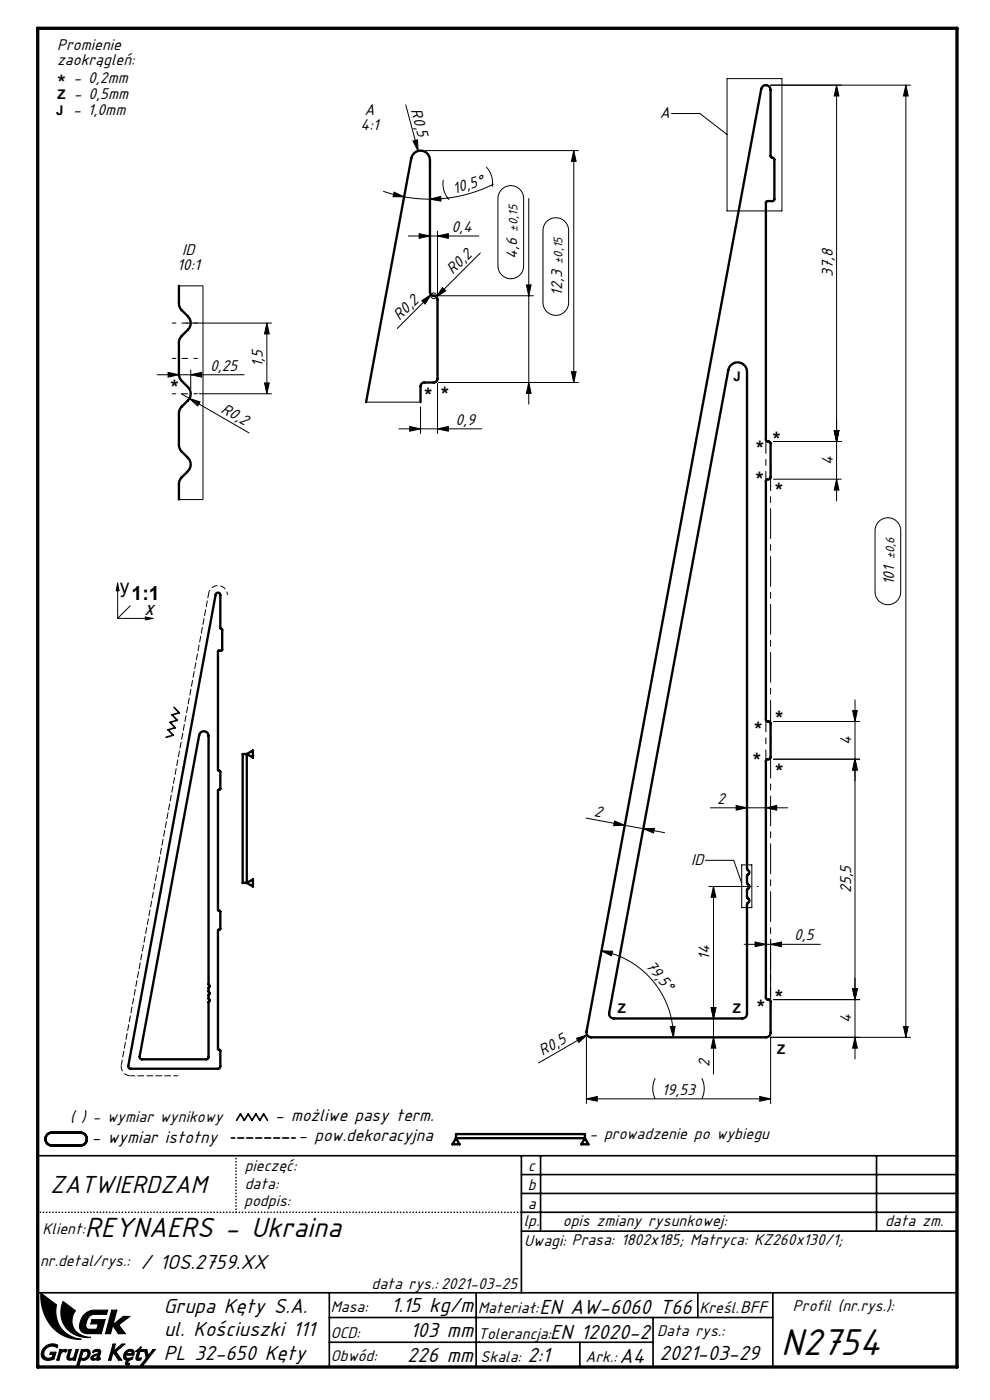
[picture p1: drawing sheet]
<svg xmlns="http://www.w3.org/2000/svg" width="210mm" height="297mm" viewBox="0 0 210 297" stroke-linecap="round" stroke-linejoin="round" font-family="sans-serif">
<g fill="none" stroke="#000" stroke-width=".5">
<path d="M161.8 18.3a1 1 0 0 1 1.1-.2 1 1 0 0 1 .6 1v14l.1 .2 .5 .2 .2 .4v8.4l-.4 .4h-1.2l-.2 .4v50.2l.1 .3 .7 .1 .2 .4v7.2l-.3 .3-.6 .1-.1 .4v50.6l.1 .3 .7 .1 .2 .4v7.2l-.3 .3-.6 .1-.1 .4v50.2l.1 .3 .6 .1 .3 .3v6.7a1 1 0 0 1-1 1h-37.1a1 1 0 0 1-1-1.2l37.1-200zM38 60.6v4l.1 .5 .4 .7a4.1 4.1 0 0 1 1.9 2.3v.8a4.1 4.1 0 0 1-1.9 2.4l-.4 .6-.1 .8v6.9l.1 .5 .4 .7a4.1 4.1 0 0 1 1.9 2.3v.8a4.1 4.1 0 0 1-1.9 2.4l-.4 .6-.1 .8v6.9l.1 .5 .4 .7a4.1 4.1 0 0 1 1.9 2.3v.8a4.1 4.1 0 0 1-1.9 2.4l-.4 .6-.1 .6v3.5M155.2 77.3a2 2 0 0 1 2.1-.2 2 2 0 0 1 1.2 1.8v105.3l.5 .9-.5 .8v1.4l.5 .8-.5 .8v1.4l.5 .8-.5 .8v23.2a1 1 0 0 1-1 1h-27.3a1 1 0 0 1-1-1.2l25.3-136.4zM77.6 85.3l9.6-51.7a2 2 0 0 1 2.2-1.6 2 2 0 0 1 1.8 1.9v28a.95 .95 0 0 0 1.1 .9l.4 .3 .1 .4v16.8a.8 .8 0 0 1-.8 .8h-2a.8 .8 0 0 0-.8 .8v3.4M45.9 125.9l.6-.1 .2 .4v7l.4 .4v4.3l-.1 .1h-.6l-.2 .2v25.1l.5 .4v3.7l-.5 .3v25.3l.5 .4v3.7l-.5 .3v25.1l.5 .4v3.4l-.2 .3-.3 .1h-18.5a.5 .5 0 0 1-.5-.6zM42.6 155.4a1 1 0 0 1 1.1-.2 1 1 0 0 1 .5 .9v52.7l.3 .4-.3 .4v.7l.3 .4-.3 .4v.7l.3 .4-.3 .4v11.7l-.1 .3-.4 .1h-13.6a.5 .5 0 0 1-.5-.6l12.7-68.2zM52.3 160h-.8v27.3h.8M52.3 160v27.3M52.3 160l1.3-.8v1.5zM52.3 187.3l1.3-.7v1.5zM203 214.3v75.7M10 240.7l.8-.4h6.2a1.37 1.37 0 0 1 1.4 1.3 1.37 1.37 0 0 1-1.4 1.4h-6a1.37 1.37 0 0 1-1.2-.8 1.37 1.37 0 0 1 .2-1.5z"/>
<path d="M96.7 241.5v-.9h27.4v.9M96.7 241.5h27.4M96.7 241.5l.8 1.3h-1.5zM124.1 241.5l.7 1.3h-1.5z"/>
</g>
<g fill="none" stroke="#000" stroke-width=".25">
<path d="M8.7 274.3l3.3 2.5a5.8 5.8 0 0 0 5.3 7.3 8.2 8.2 0 0 1-8.4-6.9zM13.4 276.1l2.6 2a3.5 3.5 0 0 0-.4 3.6 3.5 3.5 0 0 0 3 2h.7a5.4 5.4 0 0 1-5.9-7.6zM18 278.8a3 3 0 0 1 2.1-.9h2.7l-.2 .9h-2.6a2.16 2.16 0 0 0-1.6 3l.5 .2h1.6l.4-1.2h-1.6l.2-.8h2.8l-.8 2.9h-2.8a1.69 1.69 0 0 1-1.7-.8 1.69 1.69 0 0 1 .1-1.8l.4-.9zM23.7 277.9h1.1l-.9 3.2 2.3-1.8h1.3l-2.3 1.8 1.4 1.8h-1.5l-1.2-1.8-.5 1.8h-1zM9.4 285.9a2.37 2.37 0 0 1 2.8-.5l-.1 .5a1.7 1.7 0 0 0-2-.1 1.7 1.7 0 0 0-.7 1.9l.7 .4h.7l.3-.1 .1-.7h-.6l.1-.4h1.2l-.4 1.4a2.03 2.03 0 0 1-2.7-.5v-1zM12.7 286.3h.4l-.1 .4a.75 .75 0 0 1 1.3-.2l-.4 .3a.62 .62 0 0 0-.7 0 .62 .62 0 0 0-.4 .5l-.3 1.2h-.4zM14.7 286.3h.4l-.4 1.5 .1 .3 .3 .1 .6-.3 .4-1.6h.5l-.7 2.2h-.4l.1-.2-.5 .2a.59 .59 0 0 1-.7-.1 .59 .59 0 0 1-.2-.6zM17.3 286.3h.4v.1l.3-.1a.88 .88 0 0 1 1.1 .3 .88 .88 0 0 1-.1 1.1l-.4 .5-.5 .3-.5 .1-.5-.2-.3 1.2h-.5zM17.6 286.8a.66 .66 0 0 1 1 0 .66 .66 0 0 1-.2 1l-.6 .4-.6-.2zM20.6 288.1l-.1 .2M20.7 287.4l-.4 .2a.37 .37 0 0 0-.5 .2 .37 .37 0 0 0 .2 .5l.6-.2M21 288.1h.3l-.3 .4-.4 .1-.1-.3"/>
<path d="M21 288.1l.3-1.1-1.2 .4a.67 .67 0 0 0-.7 .4 .67 .67 0 0 0 .2 .7l.9-.2M21 288.1l-.5 .2M21.3 287.1a.65 .65 0 0 0-.2-.8 .65 .65 0 0 0-.8 0l-.5 .2-.1 .5 .4-.3a.44 .44 0 0 1 .8 .3l-.3 1.1M24 285.2h.5l-.5 1.5 1.9-1.5h.6l-1.9 1.5 1.2 1.8h-.7l-1.1-1.6-.5 1.6h-.5zM26.7 286.7l.8-.4a.79 .79 0 0 1 .9 .3 .79 .79 0 0 1 0 .9h-1.7a.62 .62 0 0 0 .3 .7 .62 .62 0 0 0 .7-.1l.5-.3-.1 .5-.8 .3a.34 .34 0 0 0-.1 .6h.2v.4h-.5a.49 .49 0 0 1-.3-.5 .49 .49 0 0 1 .3-.5h.1a.97 .97 0 0 1-.8-.8 .97 .97 0 0 1 .4-1zM27 286.8l.7-.2 .2 .2 .1 .4h-1.2zM28.8 286.6l1.1-.8-.1 .5h.7l-.1 .4h-.7l-.4 1.3 .2 .1 .5-.1-.1 .5-.4 .1a.46 .46 0 0 1-.6-.1 .46 .46 0 0 1 0-.6l.3-1.2zM30.6 286.3h.5l.3 1.3 1.1-1.3h.4l-2.6 3.3h-.5l1.2-1.5z"/>
</g>
<path d="M48.2 126.2a2 2 0 0 0-1.8-2 2 2 0 0 0-2.1 1.7" fill="none" stroke="#000" stroke-width=".21" stroke-dasharray="1.3 .6" stroke-dashoffset=".5" stroke-linecap="butt"/>
<path d="M25.7 225.9a2 2 0 0 0 2 2.3" fill="none" stroke="#000" stroke-width=".21" stroke-dasharray="1.3 .6" stroke-dashoffset="-.2" stroke-linecap="butt"/>
<g fill="none" stroke="#000" stroke-width=".35">
<path d="M36.9 150.1l1.1 1.1-1.5 .5 1.1 1.1-1.5 .4 1.1 1.2-1.5 .4 1 1.2-1.5 .4M50.2 237.7l.8-1.4 .8 1.4 .8-1.4 .9 1.4 .8-1.4 .8 1.4 .8-1.4 .8 1.4M8 245.2h195M110.6 257.2h92.4M110.6 253.2h92.4M110.6 245.2v29.1M110.6 249.2h92.4M114.7 245.2v15.9M185.9 245.2v16M8 274.3h195M8 260.6v29.4M69.9 274.3v15.7h65.7"/>
<path d="M69.9 279.5h94M101 274.3v15.7M110.6 261.2h92.4M138.5 279.5v10.5M148 274.2v5.3M163.9 274.3v15.8M69.9 284.8h68.6M123 284.8v5.2"/>
</g>
<path d="M50.1 257.2v-12" fill="none" stroke="#000" stroke-width=".35" stroke-dasharray="0 .6"/>
<path d="M8 257.2h102.6" fill="none" stroke="#000" stroke-width=".35" stroke-dasharray="0 .6" stroke-dashoffset=".1"/>
<path d="M8 6h195v284h-195z" fill="none" stroke="#000" stroke-width=".7"/>
<path d="M25 131.2l2.6-2.7" fill="none" stroke="#000" stroke-width=".21" stroke-dasharray="6.3 1.3 1.3 1.3"/>
<g fill="none" stroke="#000" stroke-width=".21">
<path d="M154.2 16.7h11.7v28h-11.7zM163.5 18.1h29.6M177.5 18.1v88.2M177.5 18.1l.5 2.3h-1zM192.1 18.1l.5 2.3h-1zM192.1 18.1v202M86.1 22.2l2.6 9.8M87.6 29.9l1-.2 .1 2.3zM90.2 31.9h32.5M94 38.2a4.9 4.9 0 0 0 1.3 4.2M103.2 35.4a4.9 4.9 0 0 1 1.2 4.2M104.7 39.1a30.1 30.1 0 0 1-13.5 3.2"/>
<path d="M121.7 31.9l.5 2.3h-1zM121.7 31.9v49.2M142.5 24.1h6l5.7 4.4M81.3 40.6l4.4 1.2M83.6 40.8l2.1 1-2.3-.1zM85.7 41.8l2.8 .3 2.7 .2M86.6 50.1h15M88.9 49.6l2.3 .5-2.3 .5zM91.2 42.3l2.3-.6v1zM92.8 50.1l2.3-.5v1zM92.8 49.1v13.4M101.9 53.7l-9.3 9.3"/>
<path d="M106.4 40.2a2.72 2.72 0 0 1 3-.6 2.72 2.72 0 0 1 1.7 2.5v14.3a2.72 2.72 0 0 1-2.7 2.7 2.72 2.72 0 0 1-2.8-2.7v-14.3a2.72 2.72 0 0 1 .8-1.9zM112.2 42.1v43.6M116 47a2.72 2.72 0 0 1 2.9-.6 2.72 2.72 0 0 1 1.7 2.5v15.3a2.72 2.72 0 0 1-2.7 2.7 2.72 2.72 0 0 1-2.7-2.7v-15.3a2.72 2.72 0 0 1 .8-1.9zM33.4 79.5h18.4M35.7 79l2.3 .5-2.3 .5zM38 78.4v.1M38 60.6h5.1v45.4h-5.1M39.5 68.5h18.1M40.5 79.5l2.3-.5v1zM40.5 78.5v4M56.6 68.5l.5 2.3h-1zM56.6 68.5v15"/>
<path d="M89.5 63.8l1.9-1.3-1.2 2zM91.4 62.5l-7.1 7.2M93 62.7h20.2M93.8 61l.7 .7-1.9 1.3zM111.7 60.4h1l-.5 2.3zM121.2 78.8h1l-.5 2.3zM38.5 83.5l14.3 8.3M40.2 84.5l2.2 .8-.5 .8zM42.3 83.5h15.3M56.1 81.2h1l-.5 2.3zM77.6 85.3h11.6M84.6 91h17.6"/>
<path d="M86.9 90.5l2.3 .5-2.3 .5zM89.2 86.3v5.7M92.8 91l2.3-.5v1zM92.8 81.3v10.7M93 81.1h29.7M112.2 81.1l.5 2.3h-1zM164.1 93.7h14.4M177 91.4h1l-.5 2.3zM164.1 101.7h14.4M177.5 101.7l.5 2.3h-1zM186.4 110.6a2.72 2.72 0 0 1 3-.6 2.72 2.72 0 0 1 1.7 2.6v13a2.72 2.72 0 0 1-2.8 2.7 2.72 2.72 0 0 1-2.7-2.7v-13a2.72 2.72 0 0 1 .8-2zM24.9 123.7l.3 1.6h-.5z"/>
<path d="M25 125.3v5.9h5.8M30.8 130.9l1.6 .3-1.6 .3zM164.1 153.1h18.3M180.9 150.8h1l-.5 2.3zM181.4 148.5v76.2M124.3 173.6l8.2 1.5M130.4 174.2l2.1 .9-2.3 .1zM132.5 175.1l8.5 1.5M136.5 175.8l2.3-.1-.2 1zM150.7 171.4h16.4M156.2 170.9l2.3 .5-2.3 .5zM162.5 171.4l2.3-.5v1z"/>
<path d="M164.1 161.1h18.3M181.4 161.1l.5 2.3h-1zM149.6 182.5h6l1.7 4.8M150.3 188.1h7.7M151.3 188.1l.5 2.3h-1zM151.3 188.1v39.8M157.3 183.5h2.2v9h-2.2zM160.2 199.8l2.3 .5-2.3 .5zM163.5 199.3v12.2M124.5 219.6l-10.2 5.9M127.6 201.7l2.3 .1-.2 1zM127.6 201.7a18.6 18.6 0 0 1 15.2 18.4"/>
<path d="M142.2 217.8l1-.1-.4 2.4zM150.8 213.8h1l-.5 2.3zM157.9 200.3h16.1M163.5 200.3l2.3-.5v1zM164.1 212.1h18.3M180.9 209.8h1l-.5 2.3zM191.6 217.8h1l-.5 2.3zM122.3 220.3l2.2-.7-1.7 1.5zM124.4 220.1v14M124.4 233.1h39.1M124.4 233.1l2.3-.5v1zM139 228.7a4.9 4.9 0 0 0 0 4.4"/>
<path d="M148.9 228.7a4.9 4.9 0 0 1 0 4.4M151.3 220.1l.5 2.3h-1zM161.2 232.6l2.3 .5-2.3 .5zM181.4 220.1l.5 2.3h-1zM193.1 220.1h-29.6v14"/>
<circle cx="92" cy="62.7" r=".6"/>
</g>
<path d="M44.3 125.9l-18.6 100" fill="none" stroke="#000" stroke-width=".21" stroke-dasharray="1.3 .6" stroke-dashoffset=".3"/>
<path d="M27.7 228.2h10" fill="none" stroke="#000" stroke-width=".21" stroke-dasharray="1.3 .6" stroke-dashoffset=".4"/>
<path d="M49.1 241.4h13.5" fill="none" stroke="#000" stroke-width=".35" stroke-dasharray="1.3 .6" stroke-dashoffset=".5"/>
<g fill="#000">
<path d="M24.9 123.7l.3 1.6h-.5zM30.8 130.9v.6l1.6-.3z" fill-rule="evenodd"/>
<path d="M8.7 274.3a9 9 0 0 0 6.3 9.6l2.3 .2-1.3-.2-1-.4-1.8-1.4-.7-1-.5-1.4-.2-1.4 .2-1.5zM18 278.8l-.6 .8-.4 1.2-.1 .9 .3 .7 .5 .3 .5 .2h3.3l.8-2.9h-2.8l-.2 .8h1.6l-.4 1.2h-1.6l-.4-.1-.3-.6 .1-.9 .5-.9 .5-.5 .6-.2h2.7l.2-.9-3.3 .1-.9 .3zM23.7 277.9l-1.3 5h1l.5-1.8 1.2 1.8h1.5l-1.4-1.8 2.3-1.8h-1.3l-2.3 1.8 .9-3.2zM9.5 285.8l-.5 .5-.2 .7v.6l.2 .5 .4 .3 .6 .2 1.5-.3 .4-1.4h-1.2l-.1 .4h.6l-.1 .7-.8 .1-.6-.1-.3-.4-.1-.8 .3-.6 .7-.5 .9-.1 .9 .3 .1-.5-.6-.3h-.8l-.7 .2zM12.7 286.3l-.6 2.2h.4l.3-1.2 .3-.4 .4-.2 .4 .2 .4-.4-.6-.2-.7 .5 .1-.5zM17.6 286.8l-.4 1.2 .6 .2 .6-.4 .2-.7-.3-.5zM17.3 286.3h.4v.1l.6-.1 .5 .1 .3 .4v.6l-.4 .7-.5 .4-.5 .1-.6-.2-.3 1.2h-.5zM24 285.2l-1 3.3h.5l.5-1.6 1.1 1.6h.7l-1.2-1.8 1.9-1.5h-.6l-1.9 1.5 .5-1.5zM26.6 286.7l.5-.3 .6-.1 .5 .1 .2 .3v.8h-1.7v.4l.3 .2h.6l.6-.3-.1 .5-.7 .3-.3 .4v.2h.3v.4l-.8-.2 .1-.4 .3-.4-.5-.2-.3-.4 .1-.7zM27 286.9l-.2 .3h1.2v-.4l-.3-.2zM30.6 286.3l.4 1.8-1.2 1.5h.5l2.6-3.3h-.4l-1.1 1.3-.3-1.3zM28.8 286.6l.4 .1-.3 1.7 .3 .2 .7-.1 .1-.5-.5 .1-.2-.2 .4-1.2h.7l.1-.4h-.7l.1-.5zM14.7 286.3l-.5 1.6 .1 .4 .6 .3 .7-.3-.1 .2h.4l.7-2.2h-.5l-.4 1.6-.6 .3-.3-.1-.1-.3 .4-1.5zM19.8 286.5l-.1 .5 .8-.3 .3 .1v.3l.5-.1v-.5l-.2-.2h-.7zM19.5 287.7l-.2 .4 .1 .4 .4 .1 .5-.1 .3-.4-.7 .1-.1-.3 .9-.5 .1-.3zM20.8 287.1l-.3 1.2 .5-.2 .3-1.1zM20.5 288.3l.1 .3h.3l.3-.2 .1-.3z" fill-rule="evenodd"/>
<path d="M13.4 276.1l2.6 2-.5 1-.2 1.2 .1 1 .5 1 1.6 1 1.8 .4h-1.6l-1.4-.4-1.2-.6-1-.9a5.5 5.5 0 0 1-.7-5.7z" fill-rule="evenodd"/>
</g>
<path d="M156.6 188.1h4.2" fill="none" stroke="#000" stroke-width=".21" stroke-dasharray="15.2 1.3 1.3 1.3" stroke-dashoffset="15"/>
<path d="M36.5 68.5h5.4M41.9 76h-5.4M36.5 83.5h5.4" fill="none" stroke="#000" stroke-width=".21" stroke-dasharray="15.2 1.3 1.3 1.3" stroke-dashoffset="14.5"/>
<path d="M163.5 99v115.6" fill="none" stroke="#000" stroke-width=".21" stroke-dasharray="6.3 1.3 1.3 1.3" stroke-dashoffset="1.2"/>
<path d="M162.5 93.3v9.6" fill="none" stroke="#000" stroke-width=".21" stroke-dasharray="6.3 1.3 1.3 1.3" stroke-dashoffset="3.4"/>
<path d="M162.5 152.7v9" fill="none" stroke="#000" stroke-width=".21" stroke-dasharray="6.3 1.3 1.3 1.3" stroke-dashoffset="3.7"/>
<g fill="#000">
<path d="M87.6 29.9l1-.2 .1 2.3zM89.5 63.8l1.9-1.3-1.2 2zM93.8 61l.7 .7-1.9 1.3zM40.2 84.5l2.2 .8-.5 .8zM122.3 220.3l2.2-.7-1.7 1.5z"/>
<path d="M83.6 40.8l2.1 1-2.3-.1zM91.2 42.3l2.3-.6v1z"/>
<path d="M88.9 49.6l2.3 .5-2.3 .5zM92.8 50.1l2.3-.5v1z"/>
<path d="M40.5 79.5l2.3-.5v1zM35.7 79l2.3 .5-2.3 .5z"/>
<path d="M86.9 90.5l2.3 .5-2.3 .5zM92.8 91l2.3-.5v1z"/>
<path d="M177 91.4h1l-.5 2.3zM177.5 101.7l.5 2.3h-1zM177.5 18.1l.5 2.3h-1zM177 91.4h1l-.5 2.3z"/>
<path d="M130.4 174.2l2.1 .9-2.3 .1zM136.5 175.8l2.3-.1-.2 1z"/>
<path d="M162.5 171.4l2.3-.5v1zM156.2 170.9l2.3 .5-2.3 .5z"/>
<path d="M181.4 161.1l.5 2.3h-1zM180.9 150.8h1l-.5 2.3z"/>
<path d="M150.8 213.8h1l-.5 2.3zM151.3 188.1l.5 2.3h-1z"/>
<path d="M150.8 213.8h1l-.5 2.3zM151.3 220.1l.5 2.3h-1zM192.1 18.1l.5 2.3h-1zM191.6 217.8h1l-.5 2.3zM56.6 68.5l.5 2.3h-1zM56.1 81.2h1l-.5 2.3zM121.7 31.9l.5 2.3h-1zM121.2 78.8h1l-.5 2.3zM111.7 60.4h1l-.5 2.3zM112.2 81.1l.5 2.3h-1z"/>
<path d="M163.5 200.3l2.3-.5v1zM160.2 199.8l2.3 .5-2.3 .5z"/>
<path d="M180.9 209.8h1l-.5 2.3zM181.4 161.1l.5 2.3h-1z"/>
<path d="M124.4 233.1l2.3-.5v1zM161.2 232.6l2.3 .5-2.3 .5z"/>
<path d="M142.2 217.8l1-.1-.4 2.4zM127.6 201.7l2.3 .1-.2 1z"/>
<path d="M181.4 220.1l.5 2.3h-1zM180.9 209.8h1l-.5 2.3z"/>
</g>
<text font-size="8.8" x="165.7" y="287.4">N2754</text>
<text font-size="6.6" x="18" y="262.4">REYNAERS - Ukraina</text>
<text font-size="5.8" x="10.6" y="253">ZATWIERDZAM</text>
<g font-size="4.8">
<text x="29.9" y="269.1">/ 1OS.2759.XX</text>
<text x="34.8" y="278.5">Grupa Kęty S.A.</text>
<text x="83" y="278.4">1.15 kg/m</text>
<text x="114.4" y="278.7">EN AW-6060 T66</text>
<text x="34.8" y="283.4">ul. Kościuszki 111</text>
<text x="87" y="283.7">103 mm</text>
<text x="116.7" y="284.1">EN 12020-2</text>
<text x="34.8" y="288.5">PL 32-650 Kęty</text>
<text x="86.4" y="288.9">226 mm</text>
<text x="111.9" y="289">2:1</text>
<text x="131.4" y="289.1">A4</text>
<text x="139.9" y="288.5">2021-03-29</text>
</g>
<text font-size="4.3" x="30.8" y="130.4">x</text>
<g font-size="4.2">
<text x="12.2" y="19">*</text>
<text x="36.3" y="83.6">*</text>
<text x="90.1" y="85.2">*</text>
<text x="93.6" y="85.1">*</text>
<text x="163.9" y="94.6">*</text>
<text x="160.4" y="96.5">*</text>
<text x="160.3" y="103.1">*</text>
<text x="164.4" y="105.4">*</text>
<text x="164.5" y="153.9">*</text>
<text x="160" y="156.2">*</text>
<text x="159.7" y="162.8">*</text>
<text x="164.5" y="165">*</text>
<text x="160.6" y="215.2">*</text>
<text x="164.4" y="213">*</text>
</g>
<g font-size="4.1">
<text x="25.4" y="125.9">y</text>
<text x="27.9" y="127.2">1:1</text>
</g>
<g font-size="4">
<text x="58.4" y="237.8">- możliwe pasy term.</text>
<text x="19.5" y="242.4">- wymiar istotny</text>
<text x="63.4" y="242">- pow.dekoracyjna</text>
</g>
<g font-size="3.7">
<text x="12.1" y="10.5">Promienie</text>
<text x="12.1" y="13.8">zaokrągleń:</text>
<text x="15.6" y="17.6">- 0,2mm</text>
<text x="15.7" y="21">- 0,5mm</text>
<text x="87.2" y="23.4" transform="rotate(75 87.2 23.4)">R0,5</text>
<text x="15.5" y="24.5">- 1,0mm</text>
<text x="76.5" y="27.6">4:1</text>
<text x="77.3" y="24.3">A</text>
<text x="140" y="25">A</text>
<text x="96.4" y="41.2" transform="rotate(-17 96.4 41.2)">10,5°</text>
<text x="95.7" y="49.2">0,4</text>
<text x="37.6" y="57.3">10:1</text>
<text x="38.7" y="54">ID</text>
<text x="96" y="58.4" transform="rotate(-45 96 58.4)">R0,2</text>
<text x="109.7" y="55" transform="rotate(-90 109.7 55)">4,6</text>
<text x="176.6" y="58.8" transform="rotate(-90 176.6 58.8)">37,8</text>
<text x="119.3" y="62.8" transform="rotate(-90 119.3 62.8)">12,3</text>
<text x="84.8" y="68.2" transform="rotate(-45 84.8 68.2)">R0,2</text>
<text x="55.8" y="77.9" transform="rotate(-90 55.8 77.9)">1,5</text>
<text x="44.5" y="78.7">0,25</text>
<text x="46.7" y="87.4" transform="rotate(30 46.7 87.4)">R0,2</text>
<text x="96.6" y="90.2">0,9</text>
<text x="176.6" y="98.6" transform="rotate(-90 176.6 98.6)">4</text>
<text x="189.7" y="124.1" transform="rotate(-90 189.7 124.1)">101</text>
<text x="180.5" y="158" transform="rotate(-90 180.5 158)">4</text>
<text x="125.9" y="173" transform="rotate(11 125.9 173)">2</text>
<text x="152.1" y="170.5">2</text>
<text x="146.6" y="183.5">ID</text>
<text x="180.5" y="189.5" transform="rotate(-90 180.5 189.5)">25,5</text>
<text x="150.5" y="203.6" transform="rotate(-90 150.5 203.6)">14</text>
<text x="168.4" y="199.5">0,5</text>
<text x="136.9" y="204.9" transform="rotate(50 136.9 204.9)">79,5°</text>
<text x="180.5" y="217" transform="rotate(-90 180.5 217)">4</text>
<text x="115.1" y="224.1" transform="rotate(-30 115.1 224.1)">R0,5</text>
<text x="150.5" y="226.4" transform="rotate(-90 150.5 226.4)">2</text>
<text x="140.4" y="232.3">19,53</text>
<text x="14.9" y="238">( ) - wymiar wynikowy</text>
<text x="125" y="241.6">- prowadzenie po wybiegu</text>
<text x="51.9" y="248.5">pieczęć:</text>
<text x="112" y="248.4">c</text>
<text x="51.8" y="255.8">podpis:</text>
<text x="51.9" y="252.2">data:</text>
<text x="112" y="256.4">a</text>
<text x="112" y="252.4">b</text>
<text x="9" y="261.9">Klient:</text>
<text x="111.1" y="260.1">lp.</text>
<text x="119.4" y="260.1">opis zmiany rysunkowej:</text>
<text x="187.8" y="260.1">data zm.</text>
<text x="8.5" y="268.5">nr.detal/rys.:</text>
<text x="111.2" y="264.4">Uwagi: Prasa: 1802x185; Matryca: KZ260x130/1;</text>
<text x="78.8" y="273.4">data rys.: 2021-03-25</text>
<text x="70.2" y="278.2">Masa:</text>
<text x="101.4" y="278.6">Materiał:</text>
<text x="148.4" y="278.6">Kreśl.BFF</text>
<text x="168.2" y="278">Profil (nr.rys.):</text>
<text x="70.2" y="283.9">OCD:</text>
<text x="101.4" y="284">Tolerancja:</text>
<text x="139.4" y="283.5">Data rys.:</text>
<text x="70.2" y="288.7">Obwód:</text>
<text x="101.9" y="288.9">Skala:</text>
<text x="124.2" y="288.9">Ark.:</text>
</g>
<g font-size="3">
<text x="109.7" y="49.2" transform="rotate(-90 109.7 49.2)">±0,15</text>
<text x="119.3" y="56" transform="rotate(-90 119.3 56)">±0,15</text>
<text x="189.7" y="118.7" transform="rotate(-90 189.7 118.7)">±0,6</text>
</g>
<g font-size="2.8">
<text x="12.2" y="21">Z</text>
<text x="11.9" y="24.4">J</text>
<text x="155.6" y="80.8">J</text>
<text x="131.1" y="214.9">Z</text>
<text x="155.5" y="214.8">Z</text>
<text x="164.9" y="223.5">Z</text>
</g>
</svg>
